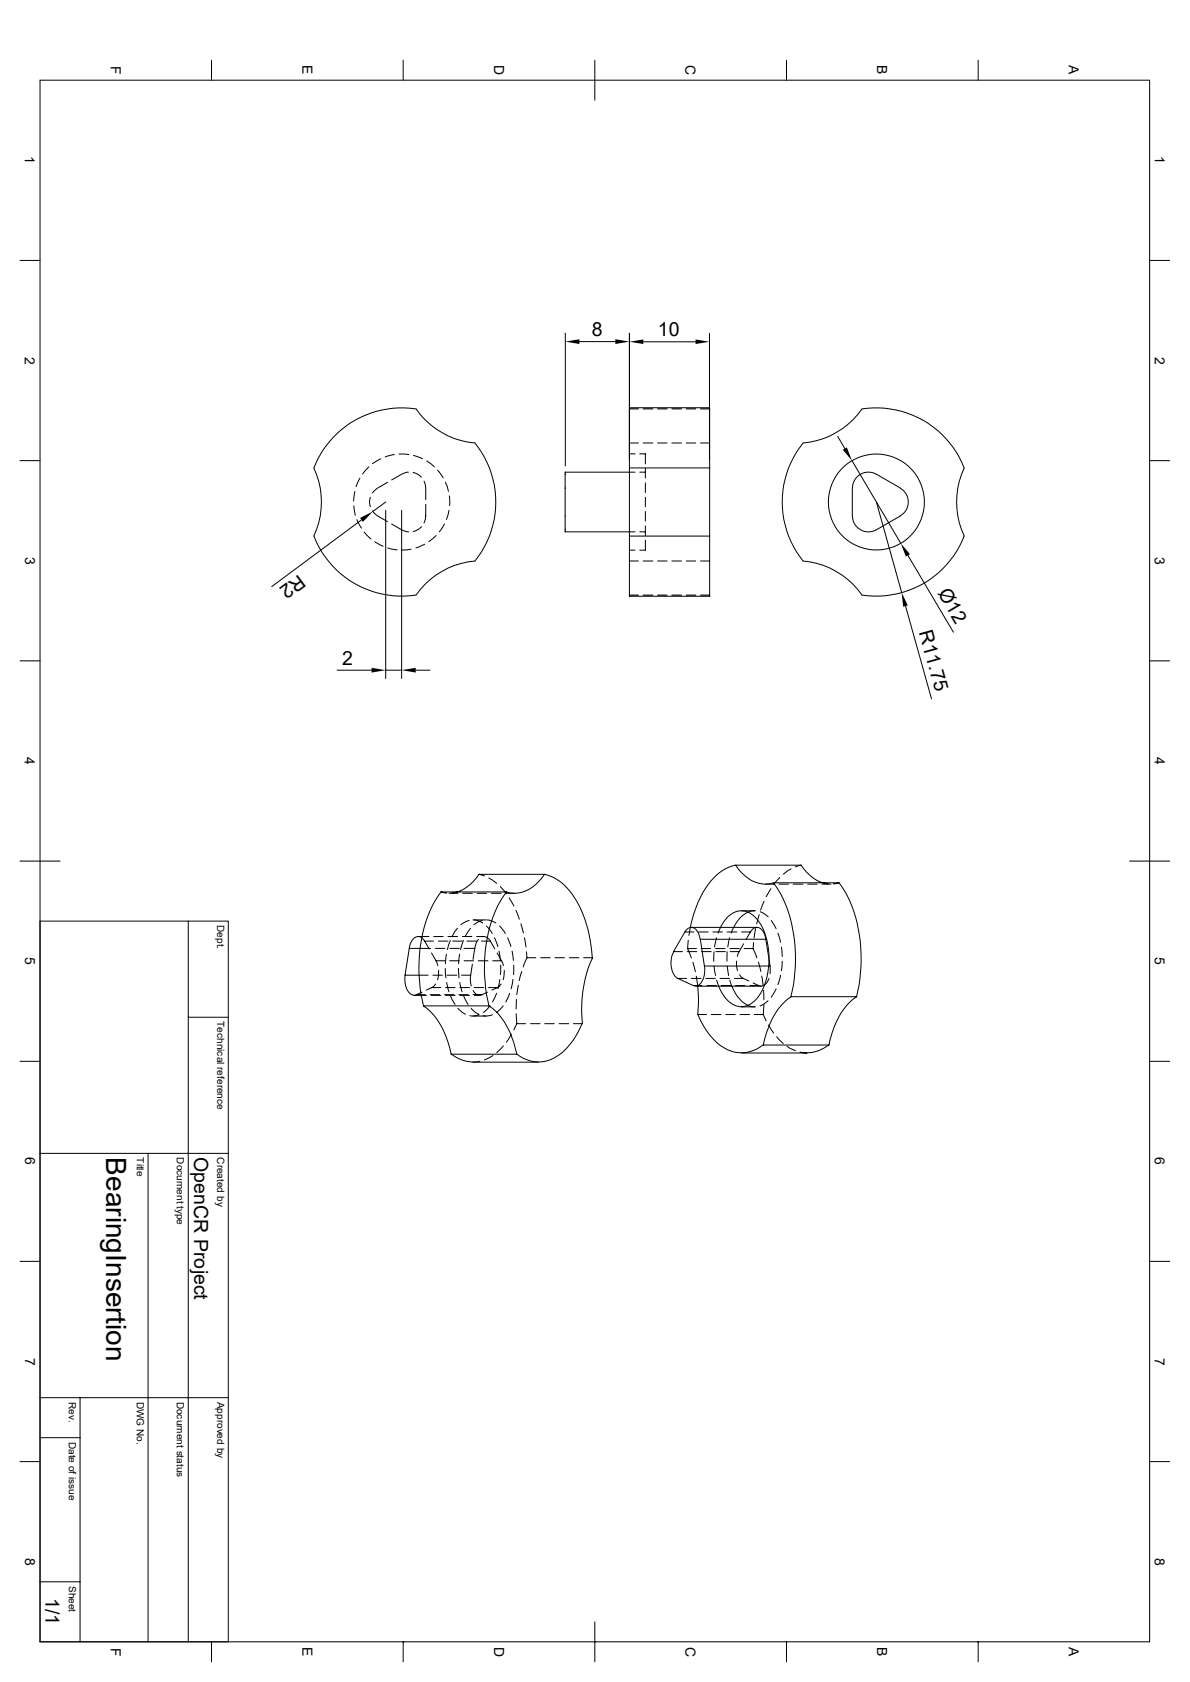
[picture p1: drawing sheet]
<svg xmlns="http://www.w3.org/2000/svg" width="297mm" height="420mm" viewBox="0 0 297 420" stroke-linecap="round" stroke-linejoin="round" font-family="sans-serif">
<g fill="none" stroke="#000" stroke-width=".25">
<path d="M52.8 15v5M100.6 15v5M148.5 15v10M196.3 15v5M244.1 15v5M10 20h276.9v390h-276.9zM5 65h5M286.9 65h5M141.1 83.2v33.1M144.6 85.3h9M157.1 83.2v31.5M160.6 85.3h13"/>
<path d="M177.1 83.2v31.5M5 115h5M78.3 116.8a20 20 0 0 1 0 17.1M78.4 116.8a23.5 23.5 0 0 1 25.4-14.7 20.4 20.4 0 0 0 14.8 8.5 23.5 23.5 0 0 1 0 29.4M89.8 119.4l-.9 2.1M92.1 116.6l-1.6 1.8M95 114.6l-2 1.2M98.4 113.5l-2.3 .6M99.6 113.4l2.4 .1M101.9 117.9a8 8 0 0 0-4.2 1.9M103.1 118a3.5 3.5 0 0 1 2.1 1.2M103.2 113.7l2.3 .9"/>
<path d="M106.5 115.1l1.9 1.4M109.2 117.4l1.4 1.9M157.1 116.8v17.1M157.1 116.8v-15h20v15M157.1 116.8h20M157.1 102.1h2.2M157.1 110.6h2.2M157.1 113.3h1.4M158.5 117.9h-17.4v14.9h17.4M159.7 113.3h1.4v2.5M159.7 117.9h1.4M160.5 102.1h2.4"/>
<path d="M160.5 110.6h2.4M161.1 117v2.4M164.1 102.1h2.4M164.1 110.6h2.4M167.7 102.1h2.4M167.7 110.6h2.4M171.3 102.1h2.4M171.3 110.6h2.4M174.8 102.1h2.3M174.8 110.6h2.3M177.1 116.8v17.1M209.1 109l1.8 3"/>
<path d="M212.6 115l12.2 20.7M215.1 102.1a20.2 20.2 0 0 1-14.7 8.5 23.5 23.5 0 0 0 0 29.4M215.2 102.1a23.4 23.4 0 0 1 25.4 14.7M240.7 116.8a20 20 0 0 0 0 17.1M286.9 115h5M78.4 133.9a23.5 23.5 0 0 0 25.4 14.7 20.2 20.2 0 0 1 14.8-8.5M88.3 126.3l.4 2.4M88.6 122.7l-.3 2.4M89.1 129.8l1.1 2.1M90.3 129.8l-22.5 16.7M90.9 132.8l1.7 1.8M92.4 124.2l-.2 .8 .2 1.5"/>
<path d="M93 127.6a8 8 0 0 0 3.7 2.7M93.5 135.3l2.1 1.1M96.3 125.3l-3.3 2.4M96.3 127.4v42M96.7 120.4a8 8 0 0 0-3.7 2.7M96.8 136.8l2.3 .5M97.7 130.9a7.8 7.8 0 0 0 4.3 1.9M100.2 127.4v42M102.6 137.1l-2.4 .3M105.2 131.5l-1.3 1-.7 .2M105.8 120.1a7.6 7.6 0 0 1 .5 4.7M106 135.9l-2.2 .9"/>
<path d="M106.3 125.9a7.6 7.6 0 0 1-.5 4.7M108.8 133.7l-1.8 1.6M110.9 130.8l-1.3 2M111.2 120.4l.7 2.3M112.1 127.4l-.7 2.3M112.1 123.8l.1 2.4M157.1 133.9v15h20v-15M157.1 133.9h20M157.1 137.4h1.4M159.7 132.8h1.4M161.1 120.6v2.4M161.1 124.2v2.3"/>
<path d="M161.1 127.7v2.4M161.1 131.3v2.4M161.1 134.9v2.5h-1.4M212.7 121.9v6.9M212.8 121.9a4 4 0 0 1 5.9-3.5l6 3.5M212.8 128.8a4 4 0 0 0 5.9 3.4M218.7 125.3l6.3 22.7M224.7 121.9a3.9 3.9 0 0 1 0 6.9M224.7 128.8l-6 3.5M226.6 138.7l11.4 19.2M240.6 133.9a23.4 23.4 0 0 1-25.4 14.7M157.1 140.1h2.2"/>
<path d="M157.1 148.6h2.2M160.5 140.1h2.4M160.5 148.6h2.4M164.1 140.1h2.4M164.1 148.6h2.4M167.7 140.1h2.4M167.7 148.6h2.4M171.3 140.1h2.4M171.3 148.6h2.4M174.8 140.1h2.3M174.8 148.6h2.3M200.4 140.1a20.2 20.2 0 0 1 14.7 8.5"/>
<path d="M226 151.3l6.5 23.2M5 165h5M84.1 167.3h8.7M96.3 167.3h3.9M103.8 167.3h3.5M286.9 165h5M5 215h10M119.5 218.3a10 10 0 0 1-6.8 4.7M119.5 218.3l1.4 .4M119.5 218.3h16.4M122 219.2l2 1.4M135.9 218.3a12.5 12.5 0 0 1 8.1 6.8 33.1 33.1 0 0 1 3.8 14"/>
<path d="M135.9 218.3a8.8 8.8 0 0 1-8.6 4.7l-.9-.3M183.6 216a13.4 13.4 0 0 0-8.8 8 31.9 31.9 0 0 0-2.8 9.6M183.6 216a9.3 9.3 0 0 0 7.6 4.8l1.9-.4h16.3M183.6 216h16.3M194.6 219.1l-1.5 1.8M197.4 217l-1.9 1.3M199.9 216a9.7 9.7 0 0 0 6.9 4.7M199.9 216l-1.4 .5M281.9 215h10M10 230h47v180M47 230v180M102.2 236.8h5.3"/>
<path d="M102.2 236.8l-1.1 6.7h5.7M104.4 233.8a2.89 2.89 0 0 0-2.2 3M104.4 233.8a1.84 1.84 0 0 1 1.6 1.2M104.4 233.8h2.7M106 235l1.1 1.9M106 235h2.2M107.7 238l1.1 1.9M108.2 233.8h2.4M108.7 236.8h2.3M108.8 239.9l.5 1.2M108.8 239.9h2.2M109.4 235h2.4"/>
<path d="M110.1 222.7a32.5 32.5 0 0 0-5.5 21.5l.3 2.9 .8 4.1M110.1 222.7l1.4 .3M110.1 222.7h16.3M111.4 238.3l-.2 2.3M111.8 233.8h2.4M112.1 223.1h2.2M112.2 239.9h2.4M112.3 236.8h2.3M112.4 234.8l-.7 2.3M113 235h2.4M114.2 231.8l-1.3 2M114.7 238.3l-.2 2.3"/>
<path d="M115.4 233.8h2.4M115.5 223.1h2.4M115.7 234.8l-.8 2.3M115.8 236.8h2.7M115.8 239.9h2.4M116.5 235h2.5M117.1 229.8l-.8 .3-1.3 .8M117.4 231.8l-1.2 2M118.1 229.7h3.2M118.3 229.7l1.3 .3 .9 .5M118.5 236.8l-.4 2.8M119 233.8h1.7"/>
<path d="M119.1 223.1h2.4M119.4 239.9h2.4M119.4 234.6a4 4 0 0 0-.9 2.2M120.1 235h2.3M120.4 229.8l-.8 .3-1.3 .8M120.4 233.9a1.77 1.77 0 0 1 2 1.1M121.4 231.2l1.5 1.9M121.5 229.7l1.4 .3 .8 .5M122.4 235l1.1 1.9M122.6 223.1h2.5M123 239.9h2.2M123.4 234.1l.8 2.2"/>
<path d="M124.1 238l1.1 1.9M124.5 237.5l.4 2.3M124.7 231.2l1.4 1.9M124.9 221.4l1.5 1.8M125.2 239.9l.4 1.2M126.2 223.1h2.2M126.4 222.7a32.5 32.5 0 0 0-5.4 21.5l.2 2.9 .8 4.1M126.7 234.1l.8 2.2M127.1 224.2l1.2 2M127.8 237.5l.3 2.3M128.8 227.3l.8 2.2M130 230.7l.6 2.3"/>
<path d="M130.9 234.1l.4 2.4M131.4 237.7l.1 1.4M131.5 239.1l-.9 2.3M131.5 239.1h2.2M135 239.1h2.3M138.5 239.1h2.4M142.1 239.1h2.4M145.7 239.1h2.2a31.3 31.3 0 0 0-2.5 16.5h-2.3M168.1 237.7a5.7 5.7 0 0 0 .7 6.4l.4 .2M170.9 232.7a1.73 1.73 0 0 1 1.8-1.1 1.73 1.73 0 0 1 1.6 1.4l.5 1.5M171.5 237.6h2.4M171.6 236.9l1 2.3"/>
<path d="M171.6 236.9h2.2M171.8 234.8l-.2 2.1M172.6 231.6h16.3M173.1 232.7h-2.2l-2.8 4.9h2.2M174.4 232.7h2.3M174.8 234.5l1 6.7M174.8 234.5h16.3M175 236.9h2.4M175.1 237.6h2.4M177.9 232.7h2.4M178.2 237.7l-.1 2.3M178.6 236.9h2.4"/>
<path d="M178.7 237.6h2.4M178.9 234.1l-.5 2.4M179.2 233a7.8 7.8 0 0 1 5-5.5 5.2 5.2 0 0 1 5.3 2.8 18.3 18.3 0 0 1-.1 18.3 4.8 4.8 0 0 1-6.6 2.1l-1.7-1.4-.9-1.4-.8-1.7M181.5 232.7h2.4M181.5 237.7l-.1 2.3M182.1 234.1l-.4 2.4M182.2 236.9h2.3M182.2 237.6h2.3M183.1 231.6l-.6 1.4M183.8 240l.3 2.4M184.5 237.6l-.5 1.2M185 227.4h3.3"/>
<path d="M185.1 232.7h2.2M185.6 235.7l-1.1 1.9M185.7 236.9h2.3M187.3 232.7l-1.1 2M188 236.9l.9 2.2M188.1 235.4l-.1 1.5M188.6 227.4a6.3 6.3 0 0 0-5.5 4.2M188.6 231.9l-.4 2.3M188.9 231.6a1.84 1.84 0 0 0-1.6 1.1M188.9 231.6a2.89 2.89 0 0 1 2.2 2.9M189.5 228.4l-.7 2.3M189.7 227.7l1 .4 1 .8"/>
<path d="M190.7 225l-.9 2.2M191 220.8h2.3M191.1 234.5l1.1 6.7M192.4 221.9l-1.2 2M192.5 229.9l1.2 2M193 220.4a32.5 32.5 0 0 1 5.5 21.5l-.5 4.3-.6 2.7M194.1 233l.7 2.3M194.4 220.8h2.4M195 236.5l.2 2.3M198 220.8h2.4M201.6 220.8h2.4M205.1 220.8h2.3"/>
<path d="M209.4 220.4a32.5 32.5 0 0 1 5.4 21.5l-.4 4.3-.6 2.7M209.4 220.4l-1.4 .3M47 254h10M101.1 243.5a5 5 0 0 0 1.6 4.8l.6 .2M103.9 248.4h2.3M103.9 248.4l-.6 .1h3.1M105.3 247.7l-1.4 .7M105.7 251.2h16.3a17.3 17.3 0 0 1 6.6 10.5l.4 1.5h-16.4a18.7 18.7 0 0 0-6.9-12zM107.4 248.4h2.3M107.6 248.5h2.4M107.8 246.6l-1.4 .6M107.8 246.6h2.2"/>
<path d="M108 243.5h2.4M108.7 245.7l-.9 .9M109.5 242.3l-.3 2.3M110.9 248.4h2.4M111.1 241.8l.2 2.4M111.2 246.6h2.4M111.2 248.5h2.4M111.5 245.3l.6 2.3M111.6 243.5h2.4M112.5 248.8l1.1 2M114.3 251.8l1.1 1 .8 .4M114.4 241.8l.2 2.4"/>
<path d="M114.5 248.4h2.4M114.8 245.3l.5 2.3M114.8 246.6h2.4M114.8 248.5h2.4M115.2 243.5h2.3M115.7 248.8l1.1 2M117.5 243.5l-.1 1.5 .2 1.2M117.6 251.8l1 1 .8 .4M117.9 240.7l-.4 2.8M118.1 247.3a1.73 1.73 0 0 0 2.2 1.1M118.1 248.4h2.2M118.1 253.7h3.2"/>
<path d="M118.4 246.6h2.3M118.4 248.5h1.3M119.6 253.4l-1 .3-1.3-.1M121.7 247.7l-1.4 .7M121.9 246.6h2.3M122.3 251.2l-1.7 1.6M122.9 253.4l-1.1 .3-1.2-.1M124 248l-1.1 2.2M124.2 246.6l-1.4 .6M124.8 244.6l-.5 2.3M125 241l-.1 2.4M125.1 245.7l-.9 .9"/>
<path d="M125.6 251.2l-1.7 1.6M125.9 242.3l-.3 2.3M127.2 248l-1 2.2M127.7 258.2l-1.3 2M128 244.6l-.4 2.3M128.2 241v2.4M128.8 253.1l.2 2.5M128.9 249.6l-.1 2.3M129 255.6l-.7 1.6M129 255.6h2.2M129.4 246l-.4 2.4M130.2 242.6l-.6 2.3"/>
<path d="M132.4 255.6h2.4M136 255.6h2.3M139.6 255.6h2.3M145.3 255.6a15.5 15.5 0 0 1-8.2 9.1 8.4 8.4 0 0 1-8.2-1.5M169.2 244.3l3.8 1.8M169.2 244.3h2.2M172.6 244.3h2.4M172.9 240.3l.7 2.3M173 246.1h2.2M173.8 243.8l.5 5.2-.1 4.3h2.2M174.2 253.3a15.5 15.5 0 0 0 8.2 9.1 8.4 8.4 0 0 0 8.1-1.5M175.8 241.2h16.4"/>
<path d="M175.8 241.2a4.9 4.9 0 0 1-1.4 4.8l-.7 .2-.7-.1M176.1 244.3h2.4M176.4 246.1h2.4M177.5 253.3h2.4M178.2 241.2l.4 2.4M178.9 244.7l.5 1.6M179.7 244.3h2.4M180 246.1h2.4M181.1 253.3h2.4M181.5 241.2l.4 2.4M182.2 244.7l.4 1.6M182.7 246.2a8.6 8.6 0 0 0 4 4.8"/>
<path d="M183.3 244.3h2.2M183.6 246.1h2.3M184.6 243.4l.9 .9M184.7 253.3h2.4M185 251.4h3.3M185.5 244.3l1.4 .6M186.7 251.1l1.9 .3M187.2 246.1h2.2M188 245.4l1.4 .7M188.3 253.3h2.2M189.3 240.2l.6 2.4M189.4 246.1l.5 .2h-16.3"/>
<path d="M190.1 243.7l.4 2.4M190.5 253.3l.7 1.6M190.6 247.3l.1 2.3M190.7 250.8l-.2 2.5M190.8 245.9l-.9 .3M191.7 249.9l-1 .8-1 .5M191.8 255.9l1.3 2M191.9 244.3l-.3 .9-.7 .7M192.2 241.2v2M193.7 246.9l-1.2 2.1M193.8 258.9l1.7 1.7M194.8 243.5l-.7 2.3"/>
<path d="M195.2 240l-.2 2.4M195.8 250.2l1.6-1.3h16.4a17.1 17.1 0 0 0-6.6 10.6l-.3 1.4h-16.4a21 21 0 0 1 5.3-10.7zM5 265h5M112.6 263.2a9 9 0 0 0 5.5 2M118.1 265.2h16.3M119.8 265l-1.7 .2M123 263.6l-2.1 1.1M125.6 261.2l-1.6 1.6M196.5 261.3l2 1.1M199.7 262.7l1.7 .2h-16.4M206.9 260.9a9 9 0 0 1-5.5 2M286.9 265h5"/>
<path d="M10 288h47M37 288v122M5 315h5M286.9 315h5M10 359h10M10 349h47M20 349v61M5 365h5M286.9 365h5M10 395h10M52.8 410v5M100.6 410v5"/>
<path d="M148.5 405v10M196.3 410v5M244.1 410v5"/>
<circle cx="218.8" cy="125.3" r="12"/>
</g>
<path d="M141.1 85.3l3.5-.6v1.2zM153.6 84.7l3.5 .6-3.5 .6zM157.1 85.3l3.5-.5v1.1zM173.6 84.8l3.5 .5-3.5 .6zM210.4 112.3l1-.6 1.2 3.3zM89.9 129.3l3.1-1.6-2.4 2.6zM224.8 135.7l2.3 2.7-1 .6zM225 148l1.6 3.2-1.2 .3zM92.8 166.8l3.5 .5-3.5 .6zM100.2 167.3l3.6-.5v1.1z" fill="#000"/>
<text font-size="7" x="26.5" y="289" transform="rotate(90 26.5 289)">BearingInsertion</text>
<g font-size="4.9">
<text x="147.7" y="83.8">8</text>
<text x="164.2" y="83.9">10</text>
<text x="74.5" y="143.2" transform="rotate(143 74.5 143.2)">R2</text>
<text x="234" y="148.1" transform="rotate(59 234 148.1)">Ø12</text>
<text x="229.3" y="157.8" transform="rotate(74 229.3 157.8)">R11.75</text>
<text x="85.4" y="165.9">2</text>
<text x="48.5" y="289" transform="rotate(90 48.5 289)">OpenCR Project</text>
<text x="11.3" y="399.1" transform="rotate(90 11.3 399.1)">1/1</text>
</g>
<g font-size="3.5">
<text x="27.6" y="16.5" transform="rotate(90 27.6 16.5)">F</text>
<text x="75.5" y="16.3" transform="rotate(90 75.5 16.3)">E</text>
<text x="123.3" y="16.3" transform="rotate(90 123.3 16.3)">D</text>
<text x="171.1" y="16.3" transform="rotate(90 171.1 16.3)">C</text>
<text x="218.9" y="16.3" transform="rotate(90 218.9 16.3)">B</text>
<text x="266.8" y="16.3" transform="rotate(90 266.8 16.3)">A</text>
<text x="6.2" y="39" transform="rotate(90 6.2 39)">1</text>
<text x="288.2" y="39" transform="rotate(90 288.2 39)">1</text>
<text x="6.2" y="89" transform="rotate(90 6.2 89)">2</text>
<text x="288.2" y="89" transform="rotate(90 288.2 89)">2</text>
<text x="6.3" y="139" transform="rotate(90 6.3 139)">3</text>
<text x="288.2" y="139" transform="rotate(90 288.2 139)">3</text>
<text x="6.2" y="189" transform="rotate(90 6.2 189)">4</text>
<text x="288.2" y="189" transform="rotate(90 288.2 189)">4</text>
<text x="6.3" y="239" transform="rotate(90 6.3 239)">5</text>
<text x="288.2" y="239" transform="rotate(90 288.2 239)">5</text>
<text x="6.3" y="289" transform="rotate(90 6.3 289)">6</text>
<text x="288.2" y="289" transform="rotate(90 288.2 289)">6</text>
<text x="6.3" y="339" transform="rotate(90 6.3 339)">7</text>
<text x="288.2" y="339" transform="rotate(90 288.2 339)">7</text>
<text x="6.3" y="389" transform="rotate(90 6.3 389)">8</text>
<text x="288.2" y="389" transform="rotate(90 288.2 389)">8</text>
<text x="27.6" y="411.4" transform="rotate(90 27.6 411.4)">F</text>
<text x="75.5" y="411.3" transform="rotate(90 75.5 411.3)">E</text>
<text x="123.3" y="411.2" transform="rotate(90 123.3 411.2)">D</text>
<text x="171.1" y="411.2" transform="rotate(90 171.1 411.2)">C</text>
<text x="218.9" y="411.3" transform="rotate(90 218.9 411.3)">B</text>
<text x="266.8" y="411.3" transform="rotate(90 266.8 411.3)">A</text>
</g>
<g font-size="2.5">
<text x="54.2" y="231" transform="rotate(90 54.2 231)">Dept.</text>
<text x="54.2" y="255" transform="rotate(90 54.2 255)">Technical reference</text>
<text x="34.2" y="289" transform="rotate(90 34.2 289)">Title</text>
<text x="44.2" y="289" transform="rotate(90 44.2 289)">Document type</text>
<text x="54.2" y="289" transform="rotate(90 54.2 289)">Created by</text>
<text x="17.2" y="350" transform="rotate(90 17.2 350)">Rev.</text>
<text x="34.2" y="350" transform="rotate(90 34.2 350)">DWG No.</text>
<text x="44.2" y="350" transform="rotate(90 44.2 350)">Document status</text>
<text x="54.2" y="350" transform="rotate(90 54.2 350)">Approved by</text>
<text x="17.2" y="360" transform="rotate(90 17.2 360)">Date of issue</text>
<text x="17.2" y="396" transform="rotate(90 17.2 396)">Sheet</text>
</g>
</svg>
